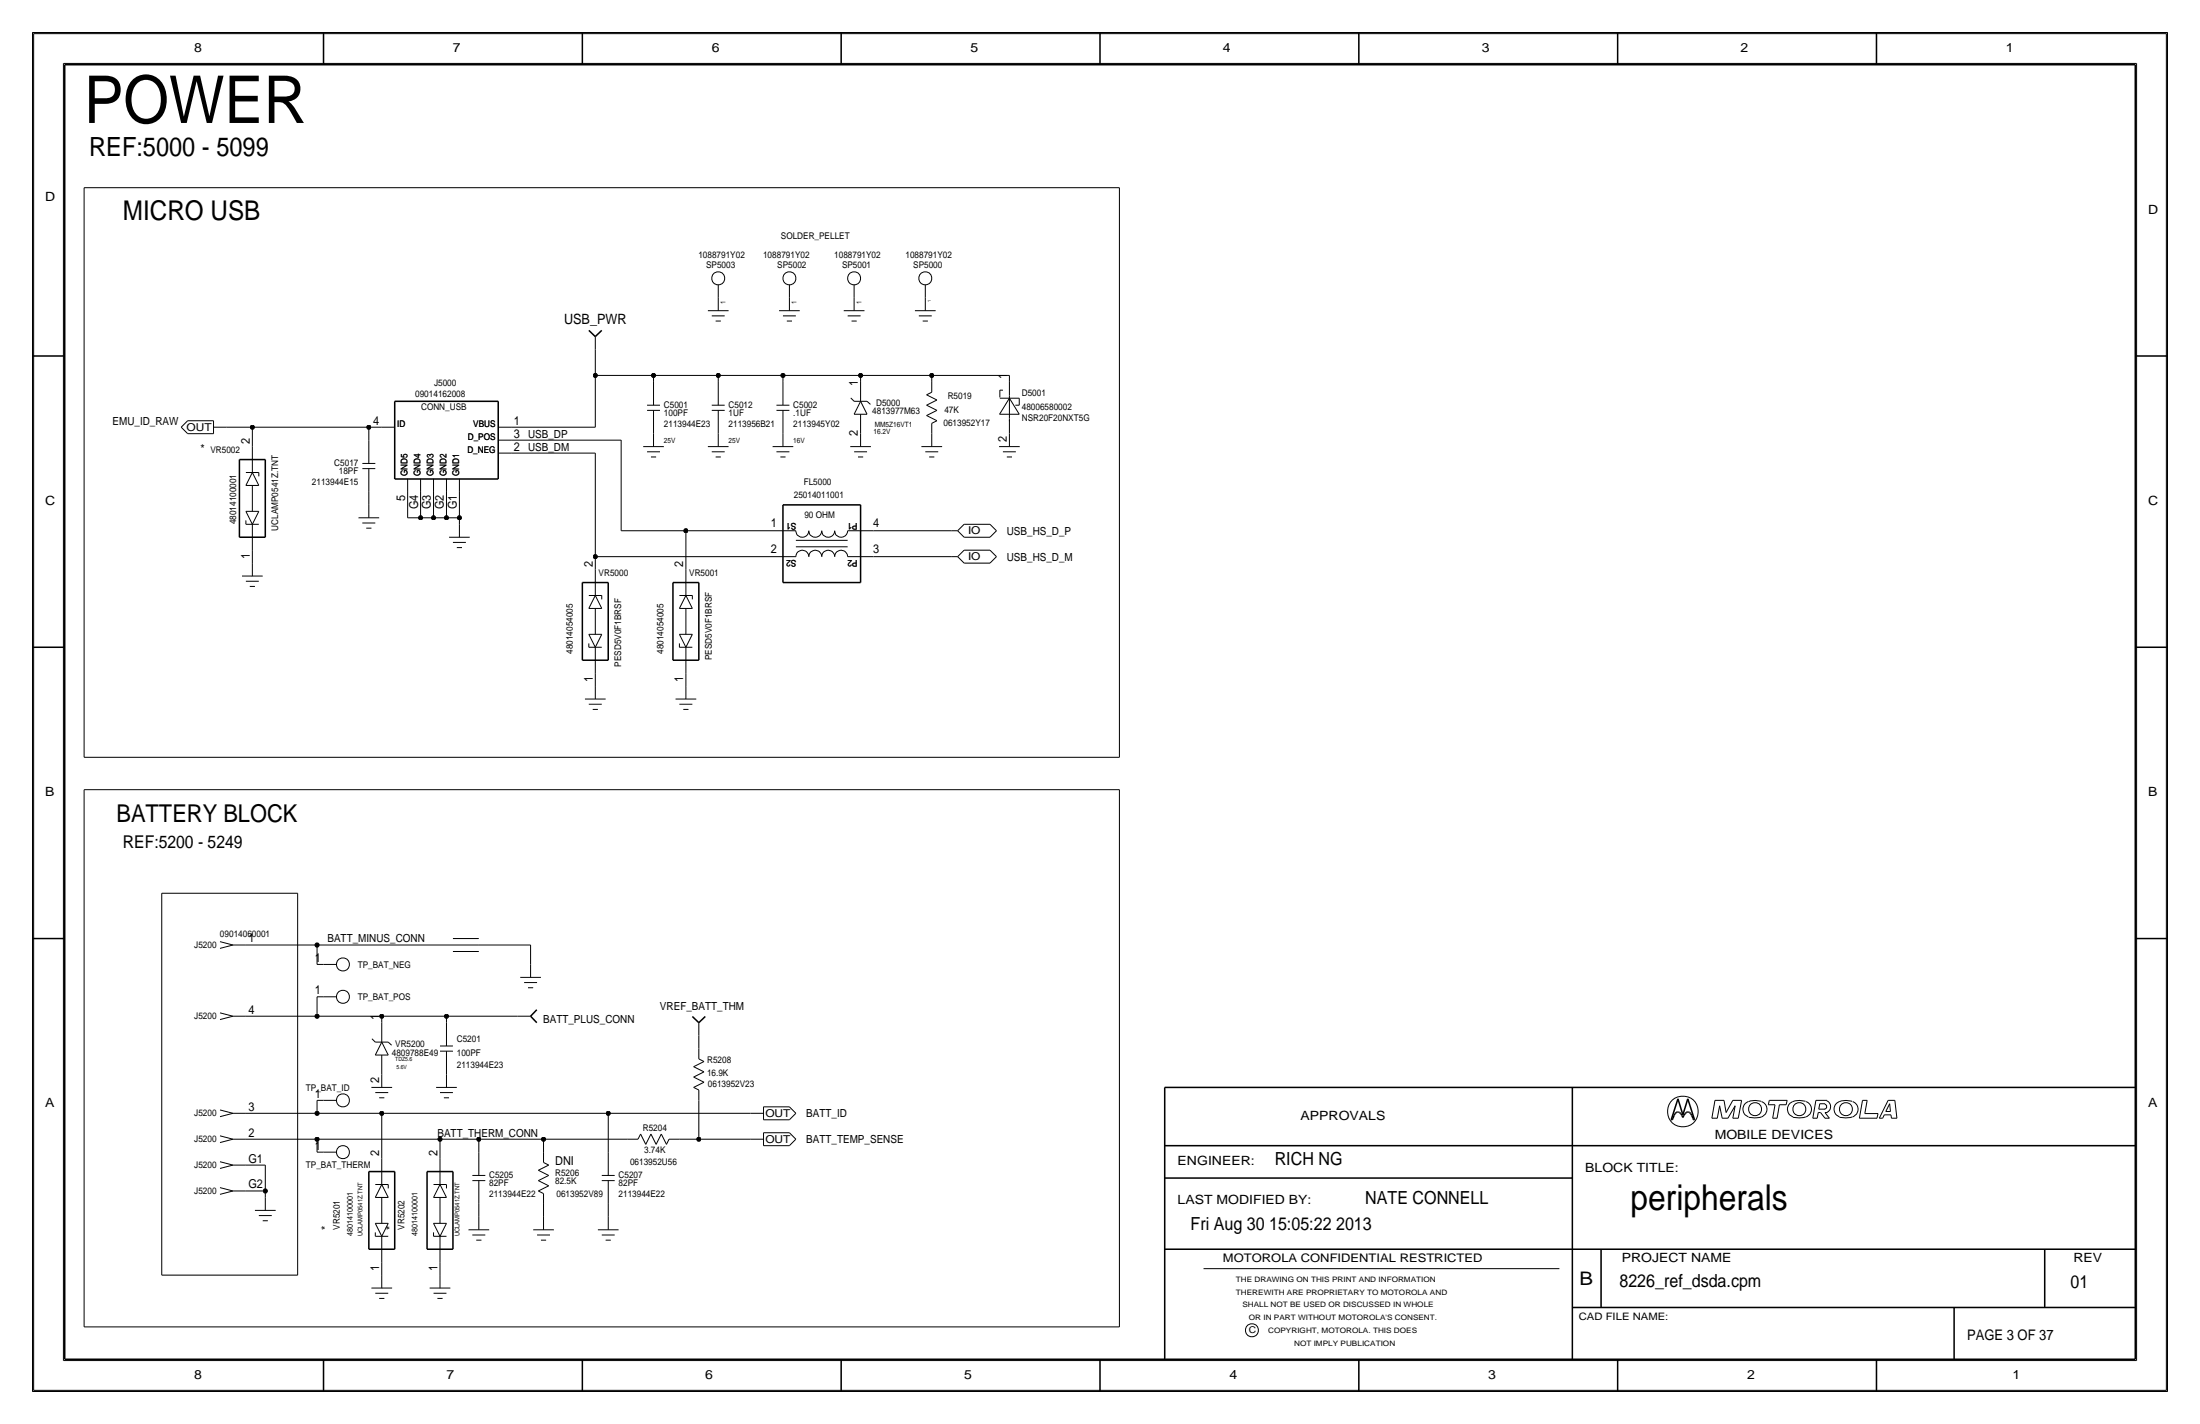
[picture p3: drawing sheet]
<svg xmlns="http://www.w3.org/2000/svg" width="432mm" height="279mm" viewBox="0 0 432 279" stroke-linecap="round" stroke-linejoin="round" font-family="sans-serif">
<g fill="none" stroke="#000" stroke-width=".3">
<path d="M6.3 6.3v266.7zM6.4 6.3h419zM12.7 12.7h406.4zM12.7 12.7v254zM63.5 6.3v6.4zM114.3 6.3v6.4zM165.1 6.3v6.4zM215.9 6.3v6.4zM266.7 6.3v6.4zM317.5 6.3v6.4zM368.3 6.3v6.4zM419.1 12.7v254z"/>
<path d="M425.4 6.3v266.7zM6.3 69.8h6.4zM77.5 78.7v15.3zM77.5 78.7h20.3zM97.8 78.7v15.3zM115.6 64.8l1.2 1.2zM116.8 66l1.3-1.2zM419.1 69.8h6.3zM47 90.2v15.2zM47 90.2h5.1zM52.1 90.2v15.2zM77.5 94h20.3z"/>
<path d="M153.7 99.1h15.2zM153.7 99.1v15.2zM168.9 99.1v15.2zM47 105.4h5.1zM114.3 114.3h5.1zM114.3 114.3v15.2zM119.4 114.3v15.2zM132.1 114.3h5.1zM132.1 114.3v15.2zM137.2 114.3v15.2zM153.7 114.3h15.2zM6.3 127h6.4z"/>
<path d="M114.3 129.5h5.1zM132.1 129.5h5.1zM419.1 127h6.3zM6.3 184.1h6.4zM104.1 199.4l1.3 1.3zM105.4 198.1l-1.3 1.3zM135.9 199.4l1.3 1.3zM419.1 184.1h6.3zM137.2 200.7l1.2-1.3zM228.6 213.4v53.3zM228.6 213.4h190.5zM308.6 213.4v53.3z"/>
<path d="M328 219.7h.2zM328.4 219.4l-.2 .3zM328.6 218.8l-.2 .6zM328.8 218.5l-.2 .3zM329 218.3l.2-.1zM329 218.3l-.2 .2zM329.2 218.2h.2zM329.3 215.6l-1.3 4.1zM329.3 215.6l1 3.1zM329.4 218.2l.2 .1zM329.6 218.3l.3 .2zM329.9 218.5l.2 .3z"/>
<path d="M330.1 218.8l.2 .5zM330.5 218.8l-.2 .5zM330.8 218.5l-.3 .3zM331 218.3l-.2 .2zM331 218.3l.2-.1zM331.2 218.2h.2zM331.3 215.6l1.3 4.1zM331.3 215.6l-1 3.1zM331.4 218.2l.2 .1zM331.6 218.3l.2 .2zM331.8 218.5l.2 .3zM332 218.8l.3 .6z"/>
<path d="M332.3 219.4l.1 .3zM332.4 219.7h.2zM72.4 229.9v15.2zM72.4 229.9h5.1zM77.5 229.9v15.2zM83.8 229.9h5.1zM83.8 229.9v15.2zM88.9 229.9v15.2zM228.6 231.1h80zM228.6 224.8h190.5zM72.4 245.1h5.1zM83.8 245.1h5.1z"/>
<path d="M228.6 245.1h190.5zM308.6 256.5h110.5zM314.2 245.1v11.4zM383.5 256.5v10.2zM401.3 245.1v11.4zM6.4 273h419zM12.7 266.7h406.4zM63.5 266.7v6.3zM114.3 266.7v6.3zM165.1 266.7v6.3zM215.9 266.7v6.3zM266.7 266.7v6.3z"/>
<path d="M317.5 266.7v6.3zM368.3 266.7v6.3z"/>
</g>
<g fill="none" stroke="#000" stroke-width=".2">
<path d="M6.6 6.6h418.6zM6.6 6.6v266.2zM12.4 12.4v254.6zM12.4 12.4h407zM419.4 12.4v254.6zM425.2 6.6v266.2zM16.5 36.8h203.2zM16.5 36.8v111.8zM219.7 36.8v111.8zM141 55.9v2.5zM141 58.4v2.6zM154.9 55.9v2.5z"/>
<path d="M154.9 58.4v2.6zM167.6 55.9v2.5zM167.6 58.4v2.6zM181.6 55.9v2.5zM181.6 58.4v2.6zM116.8 73.7h11.5zM116.8 73.7v10.1zM116.8 68.6v5.1zM116.8 66v2.6zM127 79.5h2.5zM128.3 73.7v1.2zM128.3 74.9v4.6z"/>
<path d="M128.3 73.7h12.7zM138.9 61h4.1zM139.7 62h2.5zM139.7 79.5h2.5zM140.5 63h1zM141 73.7h12.7zM141 73.7v1.2zM141 74.9v4.6zM152.4 79.5h2.5zM152.9 61h4.1zM153.7 73.7h15.2zM153.7 73.7v1.2z"/>
<path d="M153.7 62h2.5zM153.7 74.9v4.6zM154.4 63h1zM165.6 61h4.1zM166.4 62h2.5zM167 78.1l.6 .6zM167.1 63h1zM167.6 78.7h2.6zM168.9 73.7h14zM168.9 73.7v1.2zM168.9 74.9v3.8zM168.9 78.7l1.3 2.6z"/>
<path d="M168.9 78.7l-1.3 2.6zM170.2 78.7l.6 .6zM179.6 61h4zM180.3 62h2.6zM181.1 63h1zM181.9 79.5l2-1zM181.9 77.5l1-.5zM181.9 79.5l2 1zM181.9 77.5l2 1zM182.9 73.7h15.2zM182.9 73.7v1.2zM182.9 74.9v2.1z"/>
<path d="M196.2 76.6h.6zM196.2 76.6v1.4zM196.2 78.1h3.9zM198.1 73.7v1.2zM198.1 74.9v2.7zM198.1 78.1l2 3.2zM198.1 77.6v.5zM198.1 78.1v4zM198.1 78.1l-1.9 3.2zM199.3 79.5h.8zM200.1 78.1v1.4zM35.6 83.8l1.2 1.3z"/>
<path d="M36.8 82.5l-1.2 1.3zM36.8 82.5h5.1zM36.8 85.1h5.1zM41.9 83.8h2.6zM41.9 82.6v2.5zM44.4 83.8h5.1zM48.3 95.2h2.5zM48.3 92.7h2.5zM49.5 83.8h22.9zM49.5 83.8v3.8zM49.5 87.6v5.1zM49.5 95.2v5.1z"/>
<path d="M49.5 92.7l1.3 2.5zM49.5 92.7l-1.2 2.5zM50.8 92.7v.8zM71.1 91.9h2.6zM71.1 90.9h2.6zM72.4 96.5v2.6zM72.4 83.8h2.5zM72.4 83.8v2.6zM72.4 99.1v2.5zM72.4 91.9v4.6zM72.4 86.4v4.5zM74.9 83.8h2.6z"/>
<path d="M80 96.5v5.1zM80 94v2.5zM82.5 96.5v5.1zM82.5 94v2.5zM85.1 96.5v5.1zM85.1 94v2.5zM87.6 96.5v5.1zM87.6 94v2.5zM90.2 96.5v5.1zM90.2 94v2.5zM97.8 88.9h2.5zM97.8 86.4h2.5z"/>
<path d="M97.8 83.8h2.5zM100.3 83.8h16.5zM100.3 88.9h16.5zM100.3 86.4h21.6zM116.8 88.9v20.3zM121.9 86.4v17.7zM126.2 87.6h4.1zM127 80.5h2.5zM127 88.6h2.5zM127.8 89.7h1zM128.3 80.5v4.6zM128.3 85.1v2.5z"/>
<path d="M138.9 87.6h4.1zM139.7 80.5h2.5zM139.7 88.6h2.5zM140.5 89.7h1zM141 80.5v4.6zM141 85.1v2.5zM151.6 87.6h4.1zM152.4 88.6h2.5zM152.4 80.5h2.5zM153.2 89.7h1zM153.7 85.1v2.5zM153.7 80.5v4.6z"/>
<path d="M166.9 87.6h4zM167.6 81.3h2.6zM167.6 88.6h2.6zM168.4 89.7h1zM168.9 85.1v2.5zM168.9 81.3v3.8zM180.8 87.6h4.1zM181.6 88.6h2.5zM181.9 81.5l2 1zM181.9 81.5l2-1zM182.4 89.7h1zM182.9 83.1v2z"/>
<path d="M182.9 85.1v2.5zM182.9 83.1l1-.6zM196.1 87.6h4.1zM196.2 81.3h3.9zM196.8 88.6h2.6zM197.6 89.7h1zM198.1 85.1v2.5zM198.1 82.4v2.7zM198.1 82.1v.6zM47.5 113h4.1zM48.3 100.3l1.2 2.6zM48.3 114h2.5z"/>
<path d="M48.3 102.9h2.5zM48.3 100.3h2.5zM48.3 102.1v.8zM49 115.1h1zM49.5 107.9v2.6zM49.5 110.5v2.5zM49.5 102.9v5.1zM50.8 100.3l-1.3 2.6zM70.4 101.6h4zM71.1 102.6h2.6zM71.9 103.6h1zM80 101.6h2.6z"/>
<path d="M82.5 101.6h2.6zM85.1 101.6h2.5zM87.6 101.6h2.6zM88.1 105.4h4.1zM88.9 106.4h2.5zM89.7 107.4h1zM90.2 101.6v1.3zM90.2 102.9v2.5zM115.6 119.4h2.5zM115.6 116.8h2.5zM116.8 109.2h34.3zM116.8 116.8l-1.2 2.6z"/>
<path d="M116.8 109.2v2.6zM116.8 111.8v5zM116.8 119.4v5.1zM116.8 116.8l1.3 2.6zM118.1 116.8v.8zM121.9 104.1h12.7zM133.4 119.4h2.5zM133.4 116.8h2.5zM134.6 116.8l-1.3 2.6zM134.6 104.1h16.5zM134.6 104.1v7.7zM134.6 111.8v5z"/>
<path d="M134.6 119.4v5.1zM134.6 116.8l1.3 2.6zM135.9 116.8v.8zM151.1 109.2h2.6zM151.1 104.1h2.6zM153.7 104.1h2.5zM153.7 109.2h2.5zM156.2 106h10.2zM156.2 107.3h10.2zM156.2 104.1a1.27 1.27 0 0 0 1.3 1.3 1.27 1.27 0 0 0 1.2-1.3 1.27 1.27 0 0 0 1.3 1.3 1.27 1.27 0 0 0 1.3-1.3 1.27 1.27 0 0 0 1.3 1.3 1.27 1.27 0 0 0 1.2-1.3 1.27 1.27 0 0 0 1.3 1.3 1.27 1.27 0 0 0 1.3-1.3M156.2 109.2a1.27 1.27 0 0 1 1.3-1.2 1.27 1.27 0 0 1 1.2 1.2 1.27 1.27 0 0 1 1.3-1.2 1.27 1.27 0 0 1 1.3 1.2 1.27 1.27 0 0 1 1.3-1.2 1.27 1.27 0 0 1 1.2 1.2 1.27 1.27 0 0 1 1.3-1.2 1.27 1.27 0 0 1 1.3 1.2M166.4 104.1h2.5z"/>
<path d="M166.4 109.2h2.5zM168.9 109.2h2.5zM168.9 104.1h2.5zM171.4 104.1h15.3zM171.5 109.2h15.2zM186.7 104.1h1.3zM186.7 109.2h1.3zM188 104.1l1.2 1.3zM188 109.2l1.2 1.3zM189.2 105.4h5.1zM189.2 102.9h5.1zM189.2 102.9l-1.2 1.2z"/>
<path d="M189.2 110.5h5.1zM189.2 107.9h5.1zM189.2 107.9l-1.2 1.3zM194.3 102.9l1.3 1.2zM194.3 107.9l1.3 1.3zM195.6 104.1l-1.3 1.3zM195.6 109.2l-1.3 1.3zM114.8 137.2h4.1zM115.6 138.2h2.5zM115.6 127h2.5zM115.6 124.5h2.5zM115.6 126.2v.8z"/>
<path d="M115.6 124.5l1.2 2.5zM116.3 139.2h1zM116.8 132.1v2.5zM116.8 134.6v2.6zM116.8 127v5.1zM118.1 124.5l-1.3 2.5zM132.6 137.2h4.1zM133.3 124.5h2.6zM133.3 126.2v.8zM133.4 124.5l1.2 2.5zM133.4 138.2h2.5zM133.4 127h2.5z"/>
<path d="M134.1 139.2h1zM134.6 132.1v2.5zM134.6 134.6v2.6zM134.6 127v5.1zM135.9 124.5l-1.3 2.5zM16.5 154.9h203.2zM16.5 154.9v105.5zM16.5 148.6h203.2zM219.7 154.9v105.4zM31.7 175.3v74.9zM31.8 175.3h26.6zM58.4 175.3v74.9z"/>
<path d="M43.2 184.8l2.5 .6zM43.2 186.1l2.5-.7zM43.2 198.7l2.5 .7zM45.7 185.4h2.6zM45.7 199.4h2.6zM48.3 199.4h13.9zM48.3 185.4h13.9zM62.2 199.4h12.7zM62.2 195.6v3.8zM62.2 185.4v3.8zM62.2 195.6h1.3zM62.2 189.2h1.3z"/>
<path d="M62.2 185.4h26.7zM63.5 195.6h2.5zM63.5 189.2h2.5zM74.9 199.4h12.7zM74.9 199.4v1.3zM87.6 199.4h14zM87.6 199.4v1.3zM88.9 185.4h5.1zM88.9 184.1h5.1zM88.9 186.7h5.1zM94 185.4h10.1zM101.6 199.4h2.5z"/>
<path d="M102.1 191.8h4.1zM102.9 192.8h2.5zM103.6 193.8h1zM104.1 185.4v3.8zM104.1 189.2v2.6zM43.2 200.1l2.5-.7zM43.2 217.8l2.5 .6zM43.2 219.1l2.5-.7zM45.7 218.4h2.6zM48.3 218.4h13.9zM62.2 218.4h12.7zM62.2 215.9v2.5z"/>
<path d="M62.2 215.9h1.3zM63.5 215.9h2.5zM72.9 213.4h4.1zM73 203.8l.7 .7zM73.7 207h2.5zM73.7 214.4h2.5zM73.7 204.5h2.5zM74.4 215.4h1zM74.9 218.4v8.9zM74.9 207v3.8zM74.9 200.7v3.8zM74.9 204.5l1.3 2.5z"/>
<path d="M74.9 210.8v2.6zM74.9 218.4h44.5zM74.9 204.5l-1.2 2.5zM76.2 204.5l.7 .6zM85.6 213.4h4.1zM86.4 205.2h2.5zM86.4 214.4h2.5zM86.4 206.2h2.5zM87.1 215.4h1zM87.6 206.2v4.6zM87.6 200.7v4.5zM87.6 210.8v2.6z"/>
<path d="M119.4 218.4v7.7zM119.4 218.4h27.9zM136.1 209.3l2.1 1zM136.1 211.3l2.1-1zM136.1 213.4l2.1-1.1zM136.1 209.3l2.1-1zM136.1 211.3l2.1 1zM136.1 213.4l1.1 .5zM137.2 203.2v2.5zM137.2 215.9v7.6zM137.2 213.9v2zM137.2 205.7v2.1z"/>
<path d="M137.2 200.7v2.5zM137.2 207.8l1 .5zM147.3 218.4h2.6zM149.9 217.2h5zM149.9 219.7h5zM149.9 217.2v2.5zM154.9 217.2l1.3 1.2zM156.2 218.4l-1.3 1.3zM336 219.4h1.1zM336.6 215.9h1.8zM336.6 215.9l-.6 3.5zM337.5 217l-.4 2.4z"/>
<path d="M337.5 217l.5 2.4zM338 219.4h1.1zM338.4 215.9l.4 2.4zM340.1 219.4h1.1zM340.1 215.9h1.7zM340.1 215.9l-1.3 2.4zM340.6 217l-1.5 2.4zM340.6 217l-.5 2.4zM341.8 215.9l-.6 3.5zM343.1 216.2a1.6 1.6 0 0 0-1 1.5 1.6 1.6 0 0 0 1.1 1.5M345.7 216.1h-.2a4 4 0 0 0-2.3 .1M345.7 216.2a1.59 1.59 0 0 1 1.1 1.5 1.59 1.59 0 0 1-1.1 1.5l-1.4 .1-1.1-.1"/>
<path d="M347.1 216.8h1.3zM347.3 215.9l-.2 .9zM347.3 215.9h3.5zM347.9 219.4h.9zM348.4 216.8l-.5 2.6zM349.2 216.8l-.4 2.6zM349.2 216.8h1.4zM350.8 215.9l-.2 .9zM354.4 216.1a3.1 3.1 0 0 0-3.3 .7 1.62 1.62 0 0 0 .8 2.4M354.4 219.2l-1.4 .1-1.1-.1M354.5 216.2a1.59 1.59 0 0 1 1 1.5 1.59 1.59 0 0 1-1 1.5M355.8 219.4h.9z"/>
<path d="M356.4 215.9l-.6 3.5zM356.4 215.9h2.2zM356.9 218.3l-.2 1.1zM356.9 218.3h.4zM357 217.6h1.2zM357.2 216.6l-.2 1zM357.2 216.6h1zM357.3 218.3l.9 1.1zM358.1 216.7a.5 .5 0 0 1 .4 .4 .5 .5 0 0 1-.4 .5M358.2 219.4h.9zM358.2 218.3l.9 1.1zM358.2 218.3h.4z"/>
<path d="M358.5 216a1.24 1.24 0 0 1 .8 1.1 1.24 1.24 0 0 1-.8 1.2M363.5 216.1a3.1 3.1 0 0 0-3.3 .7 1.62 1.62 0 0 0 .8 2.4M363.6 219.2l-1.4 .1-1.2-.1M363.6 216.2a1.59 1.59 0 0 1 1.1 1.5 1.59 1.59 0 0 1-1.1 1.5M364.9 219.4h3.5zM365.6 215.9h.9zM365.6 215.9l-.7 3.5zM366 218.5h2.6zM366.5 215.9l-.5 2.6zM368.6 218.5l-.2 .9zM368.9 219.4h.6zM369.8 218.7h1.3z"/>
<path d="M369.8 218.7l-.3 .7zM370.1 218.1h.9zM370.6 215.9l-1.7 3.5zM370.6 215.9h1.3zM370.9 216.6l-.8 1.5zM370.9 216.6l.1 1.5zM371.1 218.7l.1 .7zM371.2 219.4h1.1zM371.9 215.9l.4 3.5zM43.2 222.9l2.5 .6zM43.2 224.2l2.5-.7zM43.2 233l2.5 .7z"/>
<path d="M43.2 234.3l2.5-.6zM43.2 227.9l2.5 .7zM43.2 229.3l2.5-.7zM45.7 223.5h2.6zM45.7 233.7h2.6zM45.7 228.6h2.6zM48.3 228.6h3.8zM48.3 233.7h3.8zM48.3 223.5h13.9zM50 237.5h4.1zM50.8 238.5h2.5zM51.6 239.5h1z"/>
<path d="M52.1 228.6v5.1zM52.1 233.7v1.2zM52.1 234.9v2.6zM62.2 223.5h24.2zM62.2 223.5v2.6zM62.2 226.1h1.3zM63.5 226.1h2.5zM73.7 234.9h2.5zM73.7 232.4h2.5zM74.9 227.3v5.1zM74.9 234.9v5.1zM74.9 232.4l1.3 2.6z"/>
<path d="M74.9 232.4l-1.2 2.5zM76.2 232.4v.8zM85.1 234.9h2.5zM85.1 232.4h2.5zM86.4 232.4l-1.3 2.5zM86.4 223.5h7.6zM86.4 223.5v3.8zM86.4 227.3v5.1zM86.4 234.9v5.1zM86.4 232.4l1.2 2.6zM87.6 232.4v.8zM92.7 231.6h2.5z"/>
<path d="M92.7 230.6h2.5zM94 236.2v2.6zM94 223.5h12.7zM94 223.5v2.6zM94 231.6v4.6zM94 226.1v4.5zM94 238.8v2.5zM105.7 231.6l2-1zM105.7 231.6l2 1.1zM105.7 229.6l2-1zM105.7 233.7l1 .5zM105.7 229.6l2 1z"/>
<path d="M105.7 233.7l2-1zM106.7 236.2v2.6zM106.7 223.5v2.6zM106.7 238.8v2.5zM106.7 226.1v2zM106.7 234.2v2zM106.7 228.1l1 .5zM106.7 223.5h16.5zM118.1 231.6h2.5zM118.1 230.6h2.5zM119.4 236.2v2.6zM119.4 238.8v2.5z"/>
<path d="M119.4 231.6v4.6zM119.4 226.1v4.5zM123.2 223.5h2zM125.7 222.5l-.5 1zM125.7 222.5l1 2zM127.8 222.5l-1.1 2zM127.8 222.5l1 2zM129.8 222.5l-1 2zM129.8 222.5l1 2zM131.3 223.5l-.5 1zM131.3 223.5h2zM133.3 223.5h3.9z"/>
<path d="M137.2 223.5h10.1zM147.3 223.5h2.6zM149.9 222.2h5zM149.9 224.8h5zM149.9 222.2v2.6zM154.9 222.2l1.3 1.3zM156.2 223.5l-1.3 1.3zM31.7 250.2h26.7zM72.9 252.7h4.1zM73.7 240l1.2 2.6zM73.7 253.7h2.5zM73.7 242.6h2.5z"/>
<path d="M73.7 240h2.5zM73.7 241.8v.8zM74.4 254.8h1zM74.9 247.6v2.6zM74.9 250.2v2.5zM74.9 242.6v5zM76.2 240l-1.3 2.6zM84.3 252.7h4.1zM85.1 253.7h2.5zM85.1 242.6h2.5zM85.1 240h2.5zM85.1 241.8v.8z"/>
<path d="M85.1 240l1.3 2.6zM85.9 254.8h1zM86.4 247.6v2.6zM86.4 250.2v2.5zM86.4 242.6v5zM87.6 240l-1.2 2.6zM91.9 241.3h4.1zM92.7 242.3h2.5zM93.5 243.3h1zM104.6 241.3h4.1zM105.4 242.3h2.5zM106.2 243.3h1z"/>
<path d="M117.3 241.3h4.1zM118.1 242.3h2.5zM118.9 243.3h1zM236.2 248.9h69.9zM6.6 272.8h418.6zM12.4 267h407zM16.5 260.3h203.2z"/>
<circle cx="141" cy="54.6" r="1.28"/>
<circle cx="154.9" cy="54.6" r="1.28"/>
<circle cx="167.6" cy="54.6" r="1.28"/>
<circle cx="181.6" cy="54.6" r="1.28"/>
<circle cx="67.3" cy="189.2" r="1.28"/>
<circle cx="67.3" cy="195.6" r="1.28"/>
<circle cx="67.3" cy="215.9" r="1.28"/>
<circle cx="330.3" cy="218.1" r="3"/>
<circle cx="344.5" cy="217.6" r="1.28"/>
<circle cx="353.2" cy="217.6" r="1.28"/>
<circle cx="362.3" cy="217.6" r="1.28"/>
<circle cx="67.3" cy="226.1" r="1.28"/>
<circle cx="245.7" cy="261" r="1.28"/>
</g>
<g fill="#000" stroke="#000" stroke-width=".2">
<circle cx="116.8" cy="73.7" r=".41"/>
<circle cx="128.3" cy="73.7" r=".41"/>
<circle cx="141" cy="73.7" r=".41"/>
<circle cx="153.7" cy="73.7" r=".41"/>
<circle cx="168.9" cy="73.7" r=".41"/>
<circle cx="182.9" cy="73.7" r=".41"/>
<circle cx="49.5" cy="83.8" r=".41"/>
<circle cx="72.4" cy="83.8" r=".41"/>
<circle cx="82.5" cy="101.6" r=".41"/>
<circle cx="85.1" cy="101.6" r=".41"/>
<circle cx="87.6" cy="101.6" r=".41"/>
<circle cx="90.2" cy="101.6" r=".41"/>
<circle cx="116.8" cy="109.2" r=".41"/>
<circle cx="134.6" cy="104.1" r=".41"/>
<circle cx="62.2" cy="185.4" r=".41"/>
<circle cx="62.2" cy="199.4" r=".41"/>
<circle cx="74.9" cy="199.4" r=".41"/>
<circle cx="87.6" cy="199.4" r=".41"/>
<circle cx="62.2" cy="218.4" r=".41"/>
<circle cx="74.9" cy="218.4" r=".41"/>
<circle cx="119.4" cy="218.4" r=".41"/>
<circle cx="52.1" cy="233.7" r=".41"/>
<circle cx="62.2" cy="223.5" r=".41"/>
<circle cx="86.4" cy="223.5" r=".41"/>
<circle cx="94" cy="223.5" r=".41"/>
<circle cx="106.7" cy="223.5" r=".41"/>
<circle cx="137.2" cy="223.5" r=".41"/>
</g>
<text font-size="12.9" x="16.5" y="24.1">POWER</text>
<text font-size="7" x="320" y="237.5">peripherals</text>
<text font-size="5.3" x="24.1" y="43.2">MICRO USB</text>
<text font-size="5.2" x="17.5" y="30.7">REF:5000 - 5099</text>
<text font-size="4.8" x="22.9" y="161.3">BATTERY BLOCK</text>
<text font-size="3.7" x="310" y="252.1">B</text>
<g font-size="3.5">
<text x="24.1" y="166.4">REF:5200 - 5249</text>
<text x="250.2" y="228.6">RICH NG</text>
<text x="268" y="236.2">NATE CONNELL</text>
<text x="233.7" y="241.3">Fri Aug 30 15:05:22 2013</text>
<text x="317.9" y="252.6">8226_ref_dsda.cpm</text>
<text x="406.4" y="252.7">01</text>
</g>
<text font-size="2.9" x="386.1" y="262.9">PAGE 3 OF 37</text>
<text font-size="2.8" x="110.7" y="63.5">USB_PWR</text>
<g font-size="2.5">
<text x="38.1" y="10.2">8</text>
<text x="88.9" y="10.2">7</text>
<text x="139.7" y="10.2">6</text>
<text x="190.5" y="10.2">5</text>
<text x="240" y="10.2">4</text>
<text x="290.8" y="10.2">3</text>
<text x="341.6" y="10.2">2</text>
<text x="393.7" y="10.2">1</text>
<text x="8.9" y="39.4">D</text>
<text x="421.6" y="41.9">D</text>
<text x="8.9" y="99.1">C</text>
<text x="421.6" y="99.1">C</text>
<text x="8.9" y="156.2">B</text>
<text x="421.6" y="156.2">B</text>
<text x="8.9" y="217.2">A</text>
<text x="255.3" y="219.7">APPROVALS</text>
<text x="421.6" y="217.2">A</text>
<text x="336.5" y="223.5">MOBILE DEVICES</text>
<text x="231.1" y="228.6">ENGINEER:</text>
<text x="311.1" y="229.9">BLOCK TITLE:</text>
<text x="231.1" y="236.2">LAST MODIFIED BY:</text>
<text x="318.3" y="247.5">PROJECT NAME</text>
<text x="407" y="247.6">REV</text>
<text x="38.1" y="270.5">8</text>
<text x="87.6" y="270.5">7</text>
<text x="138.4" y="270.5">6</text>
<text x="189.2" y="270.5">5</text>
<text x="241.3" y="270.5">4</text>
<text x="292.1" y="270.5">3</text>
<text x="342.9" y="270.5">2</text>
<text x="395" y="270.5">1</text>
</g>
<g font-size="2.4">
<text x="168.4" y="75.7" transform="rotate(-90 168.4 75.7)">1</text>
<text x="197.6" y="74.4" transform="rotate(-90 197.6 74.4)">1</text>
<text x="73.2" y="83.3">4</text>
<text x="100.8" y="83.3">1</text>
<text x="39.4" y="88.9">*</text>
<text x="49" y="87.1" transform="rotate(-90 49 87.1)">2</text>
<text x="100.8" y="85.9">3</text>
<text x="100.8" y="88.4">2</text>
<text x="168.4" y="85.5" transform="rotate(-90 168.4 85.5)">2</text>
<text x="197.6" y="86.8" transform="rotate(-90 197.6 86.8)">2</text>
<text x="79.5" y="98.2" transform="rotate(-90 79.5 98.2)">5</text>
<text x="82" y="99.9" transform="rotate(-90 82 99.9)">G4</text>
<text x="84.6" y="99.9" transform="rotate(-90 84.6 99.9)">G3</text>
<text x="87.1" y="99.9" transform="rotate(-90 87.1 99.9)">G2</text>
<text x="89.7" y="99.9" transform="rotate(-90 89.7 99.9)">G1</text>
<text x="151.3" y="103.4">1</text>
<text x="171.4" y="103.4">4</text>
<text x="49" y="109.7" transform="rotate(-90 49 109.7)">1</text>
<text x="116.3" y="111.3" transform="rotate(-90 116.3 111.3)">2</text>
<text x="134.1" y="111.3" transform="rotate(-90 134.1 111.3)">2</text>
<text x="151.3" y="108.5">2</text>
<text x="171.4" y="108.5">3</text>
<text x="116.3" y="133.8" transform="rotate(-90 116.3 133.8)">1</text>
<text x="134.1" y="133.8" transform="rotate(-90 134.1 133.8)">1</text>
<text x="48.8" y="184.9">1</text>
<text x="61.8" y="188.7">1</text>
<text x="61.8" y="195.1">1</text>
<text x="48.8" y="198.9">4</text>
<text x="74.4" y="200.2" transform="rotate(-90 74.4 200.2)">1</text>
<text x="61.8" y="215.4">1</text>
<text x="74.4" y="212.5" transform="rotate(-90 74.4 212.5)">2</text>
<text x="48.8" y="217.9">3</text>
<text x="48.8" y="223">2</text>
<text x="61.8" y="225.6">1</text>
<text x="74.4" y="226.8" transform="rotate(-90 74.4 226.8)">2</text>
<text x="85.9" y="226.8" transform="rotate(-90 85.9 226.8)">2</text>
<text x="48.8" y="233.2">G2</text>
<text x="48.8" y="228.1">G1</text>
<text x="109" y="228.6">DNI</text>
<text x="64.8" y="241.3" transform="rotate(-90 64.8 241.3)">*</text>
<text x="77.5" y="241.3" transform="rotate(-90 77.5 241.3)">*</text>
<text x="74.4" y="249.4" transform="rotate(-90 74.4 249.4)">1</text>
<text x="85.9" y="249.4" transform="rotate(-90 85.9 249.4)">1</text>
</g>
<text font-size="2.3" x="240" y="247.6">MOTOROLA CONFIDENTIAL RESTRICTED</text>
<g font-size="2.2">
<text x="22.1" y="83.3">EMU_ID_RAW</text>
<text x="103.6" y="85.9">USB_DP</text>
<text x="103.6" y="88.4">USB_DM</text>
<text x="197.6" y="104.9">USB_HS_D_P</text>
<text x="197.6" y="110">USB_HS_D_M</text>
<text x="64.3" y="184.9">BATT_MINUS_CONN</text>
<text x="106.6" y="200.7">BATT_PLUS_CONN</text>
<text x="129.5" y="198.1">VREF_BATT_THM</text>
<text x="158.2" y="219.2">BATT_ID</text>
<text x="85.9" y="223">BATT_THERM_CONN</text>
<text x="158.2" y="224.3">BATT_TEMP_SENSE</text>
</g>
<g font-size="2.1">
<text x="36.6" y="84.6">OUT</text>
<text x="190" y="104.9">IO</text>
<text x="190" y="109.9">IO</text>
<text x="150.2" y="219.3">OUT</text>
<text x="150.2" y="224.3">OUT</text>
</g>
<text font-size="2" x="309.9" y="259.1">CAD FILE NAME:</text>
<g font-size="1.8">
<text x="153.3" y="46.9">SOLDER_PELLET</text>
<text x="137.1" y="50.6">1088791Y02</text>
<text x="138.6" y="52.7">SP5003</text>
<text x="149.8" y="50.6">1088791Y02</text>
<text x="152.6" y="52.7">SP5002</text>
<text x="163.7" y="50.6">1088791Y02</text>
<text x="165.3" y="52.7">SP5001</text>
<text x="177.7" y="50.6">1088791Y02</text>
<text x="179.2" y="52.7">SP5000</text>
<text x="81.5" y="77.8">09014162008</text>
<text x="85.2" y="75.7">J5000</text>
<text x="200.6" y="77.7">D5001</text>
<text x="78" y="83.8">ID</text>
<text x="82.7" y="80.4">CONN_USB</text>
<text x="92.9" y="83.8">VBUS</text>
<text x="130.3" y="80">C5001</text>
<text x="130.3" y="81.5">100PF</text>
<text x="130.3" y="83.8">2113944E23</text>
<text x="143" y="80">C5012</text>
<text x="143" y="83.8">2113956B21</text>
<text x="143" y="81.5">1UF</text>
<text x="155.7" y="83.8">2113945Y02</text>
<text x="155.7" y="80">C5002</text>
<text x="155.7" y="81.5">.1UF</text>
<text x="171.2" y="81.3">4813977M63</text>
<text x="172" y="79.8">D5000</text>
<text x="185.2" y="83.7">0613952Y17</text>
<text x="185.4" y="81.1">47K</text>
<text x="186" y="78.4">R5019</text>
<text x="200.6" y="80.5">48006580002</text>
<text x="200.6" y="82.5">NSR20F20NXT5G</text>
<text x="41.3" y="88.9">VR5002</text>
<text x="91.7" y="88.9">D_NEG</text>
<text x="91.8" y="86.4">D_POS</text>
<text x="61.2" y="95.2">2113944E15</text>
<text x="65.6" y="91.4">C5017</text>
<text x="66.5" y="93">18PF</text>
<text x="80" y="93.5" transform="rotate(-90 80 93.5)">GND5</text>
<text x="82.5" y="93.5" transform="rotate(-90 82.5 93.5)">GND4</text>
<text x="85.1" y="93.5" transform="rotate(-90 85.1 93.5)">GND3</text>
<text x="87.6" y="93.5" transform="rotate(-90 87.6 93.5)">GND2</text>
<text x="90.1" y="93.4" transform="rotate(-90 90.1 93.4)">GND1</text>
<text x="157.7" y="95.1">FL5000</text>
<text x="155.8" y="97.7">25014011001</text>
<text x="157.9" y="101.7">90 OHM</text>
<text x="46.4" y="102.9" transform="rotate(-90 46.4 102.9)">48014100001</text>
<text x="54.6" y="104.1" transform="rotate(-90 54.6 104.1)">UCLAMP0541Z.TNT</text>
<text x="156.3" y="102.6" transform="rotate(-180 156.3 102.6)">S1</text>
<text x="168.3" y="102.6" transform="rotate(-180 168.3 102.6)">P1</text>
<text x="117.5" y="113">VR5000</text>
<text x="135.3" y="113">VR5001</text>
<text x="156.3" y="109.8" transform="rotate(-180 156.3 109.8)">S2</text>
<text x="168.3" y="109.8" transform="rotate(-180 168.3 109.8)">P2</text>
<text x="112.4" y="128.3" transform="rotate(-90 112.4 128.3)">48014054005</text>
<text x="121.9" y="130.8" transform="rotate(-90 121.9 130.8)">PESD5V0F1BRSF</text>
<text x="130.2" y="128.3" transform="rotate(-90 130.2 128.3)">48014054005</text>
<text x="139.7" y="129.5" transform="rotate(-90 139.7 129.5)">PESD5V0F1BRSF</text>
<text x="43.2" y="183.9">09014060001</text>
<text x="38.1" y="186">J5200</text>
<text x="70.2" y="189.8">TP_BAT_NEG</text>
<text x="70.2" y="196.2">TP_BAT_POS</text>
<text x="38.1" y="200">J5200</text>
<text x="76.9" y="207.2">4809788E49</text>
<text x="77.6" y="205.4">VR5200</text>
<text x="89.7" y="204.5">C5201</text>
<text x="89.7" y="207.3">100PF</text>
<text x="89.7" y="209.6">2113944E23</text>
<text x="138.8" y="208.5">R5208</text>
<text x="60" y="214">TP_BAT_ID</text>
<text x="138.8" y="211.1">16.9K</text>
<text x="138.9" y="213.4">0613952V23</text>
<text x="38.1" y="219">J5200</text>
<text x="126.2" y="221.9">R5204</text>
<text x="38.1" y="224.1">J5200</text>
<text x="126.4" y="226.2">3.74K</text>
<text x="38.1" y="229.2">J5200</text>
<text x="60" y="229.2">TP_BAT_THERM</text>
<text x="96" y="232.7">82PF</text>
<text x="96" y="231.1">C5205</text>
<text x="109" y="232.3">82.5K</text>
<text x="109" y="230.8">R5206</text>
<text x="121.4" y="232.7">82PF</text>
<text x="121.4" y="231.1">C5207</text>
<text x="123.7" y="228.6">0613952U56</text>
<text x="38.1" y="234.3">J5200</text>
<text x="96" y="234.9">2113944E22</text>
<text x="109.2" y="234.8">0613952V89</text>
<text x="121.4" y="234.9">2113944E22</text>
<text x="66.7" y="241.3" transform="rotate(-90 66.7 241.3)">VR5201</text>
<text x="79.4" y="241.3" transform="rotate(-90 79.4 241.3)">VR5202</text>
<text x="245.1" y="261.6">C</text>
</g>
<g font-size="1.6">
<text x="69.2" y="242.6" transform="rotate(-90 69.2 242.6)">48014100001</text>
<text x="81.9" y="242.6" transform="rotate(-90 81.9 242.6)">48014100001</text>
</g>
<g font-size="1.5">
<text x="242.6" y="251.5">THE DRAWING ON THIS PRINT AND INFORMATION</text>
<text x="242.6" y="254">THEREWITH ARE PROPRIETARY TO MOTOROLA AND</text>
<text x="243.8" y="256.5">SHALL NOT BE USED OR DISCUSSED IN WHOLE</text>
<text x="245.1" y="259.1">OR IN PART WITHOUT MOTOROLA'S CONSENT.</text>
<text x="248.9" y="261.6">COPYRIGHT, MOTOROLA. THIS DOES</text>
<text x="254" y="264.2">NOT IMPLY PUBLICATION</text>
</g>
<g font-size="1.4">
<text x="142.4" y="59.6" transform="rotate(-90 142.4 59.6)">1</text>
<text x="156.4" y="59.6" transform="rotate(-90 156.4 59.6)">1</text>
<text x="169.1" y="59.6" transform="rotate(-90 169.1 59.6)">1</text>
<text x="171.7" y="83.8">MM5Z16VT1</text>
<text x="130.3" y="86.9">25V</text>
<text x="143" y="86.9">25V</text>
<text x="155.7" y="86.9">16V</text>
<text x="171.4" y="85.1">16.2V</text>
</g>
<g font-size="1.3">
<text x="71.1" y="242.6" transform="rotate(-90 71.1 242.6)">UCLAMP0541Z.TNT</text>
<text x="90.2" y="242.6" transform="rotate(-90 90.2 242.6)">UCLAMP0541Z.TNT</text>
</g>
<g font-size="1.1">
<text x="77.6" y="208.2">TDZ5.6</text>
<text x="77.8" y="209.8">5.6V</text>
</g>
<text font-size=".8" x="182.7" y="59.3" transform="rotate(-90 182.7 59.3)">1</text>
</svg>
